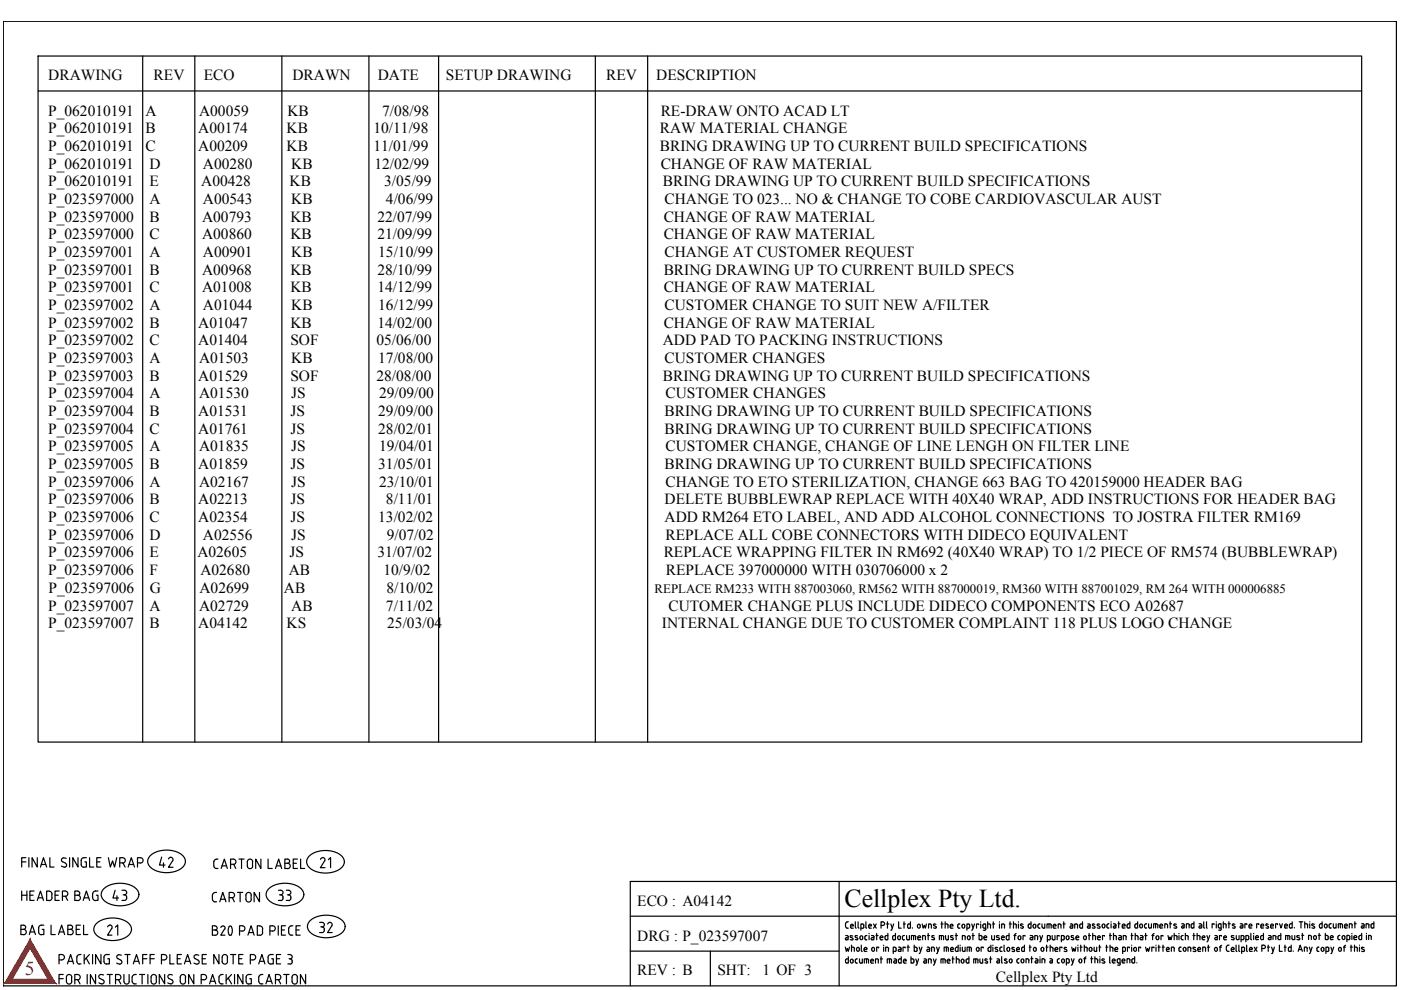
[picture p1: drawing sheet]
<svg xmlns="http://www.w3.org/2000/svg" width="297mm" height="210mm" viewBox="0 0 297 210" stroke-linecap="round" stroke-linejoin="round" font-family="sans-serif">
<g fill="none" stroke="#000" stroke-width=".25">
<path d="M.7 4.5h295.4v204.5h-295.4zM8.1 11.9h280.6v145.4h-280.6zM8.1 19.3h280.6M30.3 11.9v145.4M41.3 11.9v145.4M59.8 11.9v145.4M78.2 11.9v145.4M93 11.9v145.4M126.2 11.9v145.4M137.3 11.9v145.4M4.6 188.9v2M4.6 189.8h1.1"/>
<path d="M4.6 182.7h.9M5.5 181.8h-.9v2M5.7 188.9v2M6.1 181.8v2M6.3 189.8h.7M7.2 188.9h-.9v2h.9M7.9 190.9l.7-2 .6 2M7.9 181.8v2l-1.1-2v2M8.1 190.4h.9M8.6 183.8l.6-2 .7 2M8.7 183.3h1M10.4 188.9h-.5v2h.5"/>
<path d="M10.4 189a.61 .61 0 0 1 .6 .6M10.6 181.8v2h.9M11 189.6v.7M11 190.3a.61 .61 0 0 1-.6 .7M11.7 189.8h.6M12.6 188.9h-.9v2h.9M13 183.6l.7 .2M13.2 190h.6M13.8 190.1a.57 .57 0 0 0 .6-.6 .57 .57 0 0 0-.6-.6h-.6v2M13.9 190l.4 .9M13.9 183a.44 .44 0 0 1 .2 .5 .44 .44 0 0 1-.4 .4M14 182a.53 .53 0 0 0-.7 0 .53 .53 0 0 0 0 .7l.6 .3"/>
<path d="M14.8 181.8v2M15.9 189.8h.6M16.5 188.9h-.6v2h.6M16.5 189.8a.57 .57 0 0 1 .5 .6 .57 .57 0 0 1-.5 .6M16.5 189a.44 .44 0 0 1 .4 .4 .44 .44 0 0 1-.4 .5M16.5 181.8v2l-1.1-2v2M17.2 182.4l.1 1.2 .5 .3M17.6 190.9l.7-2 .7 2M17.8 181.8h.5M17.8 181.8l-.5 .3-.1 .3M17.9 190.4h.9M18 182.7h.3v1.1h-.5"/>
<path d="M19 181.8v2h.9M19.6 189.5v.9M19.7 190.4v.3l.5 .3M20.2 188.9h.6M20.2 188.9l-.5 .3v.3M20.4 189.8h.4v1.1h-.6M20.5 182.7h.7M20.6 195.7a5.5 5.5 0 0 1 7 .4 1.76 1.76 0 0 1-.9 2.6 5.5 5.5 0 0 1-6.5-.7 1.6 1.6 0 0 1 .4-2.3zM21.4 181.8h-.9v2h.9M23 181.8l.4 2 .5-1.3 .4 1.3 .5-2M25.4 183h.6M26 181.8h-.6v2"/>
<path d="M26 181.8a.57 .57 0 0 1 .6 .6 .57 .57 0 0 1-.6 .6M26.1 183l.4 .8M27.2 183.8l.6-2 .7 2M27.4 183.3h.9M29.2 183h.5M29.7 181.8h-.5v2M29.8 181.8a.57 .57 0 0 1 .5 .6 .57 .57 0 0 1-.5 .6M45 197.2h.6a.57 .57 0 0 1 .6 .5 .57 .57 0 0 1-.6 .6M45.3 182.7v.9M45.4 183.6l.2 .5h.6M45.6 196.3h-.6v2h.6M45.6 196.3a.44 .44 0 0 1 .4 .5 .44 .44 0 0 1-.4 .4"/>
<path d="M45.8 182.1h.4M45.9 182.2l-.5 .2v.3M46.8 196.7a.46 .46 0 0 1 .6-.3 .46 .46 0 0 1 .3 .6M46.9 184.1l.7-2 .6 2M47.1 183.6h.9M47.6 197l-.8 1.3h.9M48.6 198.2l.2 .1 .2-.1M48.6 198.2l-.2-1.1 .2-.7 .2-.1 .2 .1 .3 .7-.3 1.1M48.9 183.2h.5M49.5 183.3a.57 .57 0 0 0 .5-.6 .57 .57 0 0 0-.6-.6h-.5v2M49.6 183.2l.4 .9M50.7 182.1h1.1"/>
<path d="M50.8 197.4h.5M51.2 182.1v2M51.4 197.4a.57 .57 0 0 0 .5-.6 .57 .57 0 0 0-.6-.5h-.5v2M52.6 198.3l.6-2 .7 2M52.8 197.7h.9M53.5 182.7v.9M53.6 182.7a.57 .57 0 0 0-.6-.6 .57 .57 0 0 0-.6 .6v.9a.57 .57 0 0 0 .6 .6 .57 .57 0 0 0 .6-.6M55.1 196.3h-.5v2h.5M55.1 196.3a.61 .61 0 0 1 .6 .6M55.3 182.1v2l-1.1-2v2M55.7 196.9v.8M55.7 197.7a.61 .61 0 0 1-.6 .6"/>
<path d="M56.8 182.1v2h.9M57.1 188.3a5.5 5.5 0 0 1 7 .4 1.76 1.76 0 0 1-.9 2.7 5.5 5.5 0 0 1-6.5-.8 1.6 1.6 0 0 1 .4-2.3zM57.2 197.4h.6M57.8 197.4a.57 .57 0 0 0 .6-.6 .57 .57 0 0 0-.6-.5h-.6v2M58.4 184.1l.7-2 .6 2M58.6 183.6h.9M59 196.3v2M59.7 197.2h.6M60.4 183h.5M60.5 196.3h-.8v2h.8M61 183a.57 .57 0 0 1 .5 .6 .57 .57 0 0 1-.5 .6M61 183a.44 .44 0 0 0 .4-.4 .44 .44 0 0 0-.4-.5h-.6v2h.5"/>
<path d="M61.2 197.8l.1 .2 .4 .3M61.7 198.3h.4M61.7 196.3h.4M61.7 196.3l-.4 .3-.1 1.2M62.2 183h.7M62.8 197.2h.6M63.1 182.1h-.9v2h.9M63.7 196.3h-.9v2h.9M63.7 182.1v2h.9M65.7 181.4a5.5 5.5 0 0 1 7 .4 1.76 1.76 0 0 1-.9 2.6 5.5 5.5 0 0 1-6.5-.8 1.6 1.6 0 0 1 .4-2.2zM65.9 195.1a5.5 5.5 0 0 1 7 .4 1.76 1.76 0 0 1-.9 2.6 5.5 5.5 0 0 1-6.5-.7 1.6 1.6 0 0 1 .4-2.3zM133.6 194.3h162.5"/>
<path d="M177.9 186.9v22.1M179.3 195.8v.7M179.3 198.4h.4l.2 .2M179.3 196.5l.3 .3M179.4 198.8h.4M179.5 198.8l-.3 .3 .3 .2M179.6 196.8h.3M179.6 195.4h.3M179.6 195.5l-.3 .3M179.8 198.6v.6h-.4M180.3 196.2l.1 .5 .5 .1M180.4 196.2l.2-.3 .3 .2v.2h-.6"/>
<path d="M180.4 198.4l-.1 .2 .6 .5-.2 .2-.4-.1M180.5 198.4l.3 .1M181.3 199.2h.4M181.3 195.4v1.2M181.4 196.6l.1 .2M181.8 198.9l.1 .2-.2 .1M181.8 198.4h-.3l-.2 .1 .5 .4M181.9 195.4v1.2M182 196.6l.1 .2M182.3 199l.1-.5 .2-.1 .3 .1v.5M182.4 199l.2 .2 .3-.2M182.5 196.8h.4"/>
<path d="M183.1 196.2v.3M183.2 196.2l-.2-.3h-.5v1.3M183.2 196.6l-.3 .2M183.4 199l.2 .3M183.6 195.4v1.2l.1 .2M183.6 198.4h.2M183.6 199.2h.2M183.6 198.4l-.2 .1v.5M184.2 196.2v.5l.5 .1M184.2 196.2l.3-.3 .3 .3M184.3 197.9v.1M184.3 198.4v.8"/>
<path d="M184.7 196.2v.1h-.5M184.8 198.4h.4l.1 .2v.6h-.4M184.9 198.8h.4M184.9 198.8l-.2 .3 .2 .2M185.2 195.9l.6 .9M185.7 198.4h.5M185.8 195.9l-.6 .9M185.9 197.9v1.3M186.6 198.7v.3M186.6 198.7l.3-.3 .2 .1 .1 .3h-.6M186.6 199.1l.3 .2M186.8 196.2h.4"/>
<path d="M186.8 199.2h.4M187.2 195.4h-.4v1.4M187.2 195.5a.36 .36 0 0 1 .4 .3 .36 .36 0 0 1-.4 .4M187.6 199l.3 .3M188 195.9h.5M188.2 195.4v1.4M188.2 197.9v1.3h-.3M188.2 198.4l-.5 .1-.1 .5M188.9 195.9l.3 .9M189.3 199l.2 .3M189.5 195.9l-.5 1.3h-.1M189.5 198.4h.4"/>
<path d="M189.5 198.4l-.2 .1v.5M189.9 197.9v1.3h-.4M190.3 199l.1-.5 .2-.1 .3 .1v.5M190.4 199l.2 .2 .3-.2M190.5 195.4v1.4h.6M191.3 199l.3 .3M191.5 195.9h.5M191.6 199.2h.2M191.7 195.4v1.4M191.8 198.4l-.4 .1-.1 .5M192.2 199l.3 .3M192.2 198.4v.6"/>
<path d="M192.7 195.9h.3M192.7 195.9l-.3 .3 .1 .5 .2 .1M192.8 198.4v.8h-.3M193 195.4v1.4h-.3M193.4 196.7v.1M193.7 198.4v.8M194.1 198.6v.6M194.2 198.6l-.2-.2h-.8v.8M194.5 196.5l.1-.4 .2-.2 .3 .2v.4M194.5 196.5l.3 .3 .3-.3M194.6 198.7v.4l.2 .2M194.6 198.7l.3-.3 .2 .1 .1 .3h-.6"/>
<path d="M194.8 199.2h.4M195.5 195.9l.2 .9 .3-.6 .2 .6 .2-.9M195.6 199.2v-.8l.6 .1v.7M196.7 198.4h.4M196.8 197.9v1.3M196.9 196.8v-.9l.5 .1 .1 .8M197.7 198.4h.4M197.8 198.4l-.2 .2 .5 .5-.1 .1h-.5M198 196.2l.4 .2M198.1 195.9l-.2 .1 .1 .3M198.1 195.9l.3 .1M198.4 196.4l.1 .4-.6-.1"/>
<path d="M199.5 195.9h.5M199.6 198.4v.8M199.7 195.4v1.4M199.8 198.4h-.6v.8M199.8 198.4l.3 .2M200.1 198.6v.6M200.4 195.9h.5l.1 .3M200.4 195.4v1.4M200.5 198.4v.6M200.5 199l.3 .3M201 196.2v.6M201.1 198.4v.8h-.3"/>
<path d="M201.5 196.3h.5l-.1-.3-.4 .1v.5l.2 .2h.3M202.1 198.4h-.3l-.3 .1 .1 .2 .5 .3v.2h-.5M202.6 198.4h.4M202.7 197.9v1.3M203.1 196.5l.1 .3h.3M203.5 195.9l-.4 .1v.5M203.9 196.2v.3M204 196.2l.1-.2h.3l.1 .5M204 196.5l.3 .3 .2-.3M204 199.2v-.8l.6 .1v.7M205 196.8h.3M205.1 198.7v.3"/>
<path d="M205.1 198.7l.2-.3h.2l.2 .6M205.1 199l.3 .2 .3-.2M205.3 195.9h-.3v1.3M205.3 195.9l.3 .3M205.6 196.2v.3M205.6 196.5l-.3 .3M206 195.9l.3 .9M206.1 198.4h.5M206.3 197.9v1.3M206.6 195.9l-.5 1.3h-.1M207.5 196v-.1h-.5v.9M207.6 197.9v1.3h.3"/>
<path d="M207.6 198.4l.6 .1v.5M207.9 195.4v.1M207.9 195.9v.9M208.2 199l-.3 .3M208.4 196.5l.3 .3M208.5 197.2h.2M208.6 198.8h.6v-.3l-.4-.1-.2 .6M208.6 199l.3 .2M208.6 195.9h.4v1.1M208.6 196.8h.4M208.7 195.9l-.3 .1v.5M208.9 199.2h.3"/>
<path d="M209 197l-.2 .3M209.4 195.9h.3M209.4 195.4v1.4M209.8 195.9l.2 .3M210 196.2v.6M210.3 199l.2 .3M210.3 198.4v.6M210.5 195.9h.4M210.6 195.4v1.4M210.8 198.4v.8h-.3M211.4 198.7l.4 .2M211.8 198.9v.3h-.5"/>
<path d="M211.8 198.4h-.4v.3M211.9 195.4v.1M211.9 195.9v.9M212.3 199l.3 .2h.3M212.3 198.7v.3M212.4 198.7l.2-.3 .3 .1v.3h-.6M213 196.2v.6M213 196.2l-.1-.3h-.5v.9M213.3 199l.3 .3M213.9 197.9v1.3h-.3M213.9 198.4l-.5 .1-.1 .5M214 195.9h.4"/>
<path d="M214.2 195.4v1.4M214.9 195.9h.3M214.9 195.4v1.4M215 198.4h.4M215.1 198.2v1M215.2 195.9l.3 .3M215.4 197.9l-.2 .3M215.5 196.2v.6M215.8 198.7v.3M215.9 198.7l.1-.3h.3l.1 .6M215.9 199l.3 .2 .2-.2M215.9 195.4v.1"/>
<path d="M215.9 195.9v.9M216.4 196.2l.5 .2M216.9 196.4v.4l-.5-.1M216.9 196l-.5-.1v.4M217.3 198.5v-.1h-.4v.8M218.4 198.4h.3M218.6 195.4v1.4h-.5l-.1-.3M218.6 195.9l-.6 .1v.5M218.7 198.4l.3 .2M219 198.6v.6h-.5v-.3l.5-.1M219 196.2v.3M219.1 196.2l.1-.2h.3l.1 .5"/>
<path d="M219.1 196.5l.2 .3 .3-.3M220 198.6v.6M220 196.2v.3M220 198.6l-.1-.2h-.5v.8M220.1 196.5l.1 .3h.3M220.5 198.4l.3 .8M220.5 195.9h-.3l-.1 .3M220.9 195.9v.6M221.1 198.4l-.5 1.3h-.1M221.5 195.9v.9h-.4l-.1-.3M222.1 199.2h.3M222.4 195.9v.9"/>
<path d="M222.7 198.6v.4M222.7 198.6l-.1-.2h-.5v1.3M222.7 199l-.3 .3M222.9 196.2v.6M222.9 196.2l-.1-.3h-.8v.9M223.1 198.4v.6M223.1 199l.3 .3M223.3 196.2l.1 .5 .5 .1M223.3 196.2l.3-.3 .2 .2 .1 .2h-.6M223.7 198.4v.8h-.4M224.6 198.5v-.1h-.5v.8M224.6 195.9h-.2v.9"/>
<path d="M224.7 195.9l.2 .1v.8M225 199.2h.4M225.4 195.9h.4M225.5 195.4v1.4M225.6 199v-.5l-.6-.1v1.3M225.7 199l-.3 .3M226 199l.1-.5 .3-.1 .2 .1v.5M226.1 199l.3 .2 .2-.2M226.9 195.9h.3M227.2 195.9l.3 .3M227.4 196.2v.6l-.5-.1v-.3l.5-.1M227.6 198.9v.3h-.5"/>
<path d="M227.6 198.4h-.3l-.2 .1 .1 .2 .4 .2M228.1 198.7v.3M228.1 199l.3 .2h.3M228.2 198.7l.2-.3 .3 .1v.3h-.6M228.2 195.9h-.3v.9M228.2 195.9l.3 .3M228.5 196.2v.6M229.5 195.4v1.4h-.4l-.2-.3M229.5 195.9h-.4l-.2 .6M229.7 198.7v.3M229.8 198.7l.1-.3h.3l.1 .6M229.8 199l.2 .2 .3-.2"/>
<path d="M230.6 195.9h.4l.2 .3M230.7 196.3h.4M230.8 196.3l-.3 .3 .3 .2M230.8 198.4h.4M230.9 197.9v1.3M231.1 196.2v.6h-.4M231.7 196.2l.5 .4-.2 .2-.4-.1M231.7 198.4h.3M231.7 197.9v1.3M232 198.4l.3 .2M232.1 196l-.4-.1v.4M232.3 198.6v.6"/>
<path d="M232.7 196.2l.5 .4-.1 .2-.5-.1M232.7 198.7v.3M232.7 199l.2 .2h.4M232.7 198.7l.3-.3 .2 .1 .1 .3h-.6M232.8 195.9l-.2 .1 .1 .3M232.8 195.9l.4 .1M233.7 196.2v.3M233.7 196.2l.1-.3h.3l.2 .6M233.7 196.5l.3 .3 .3-.3M234.2 198.5v-.1h-.4v.8M234.7 196.5l.3 .3M234.9 196.8h.2"/>
<path d="M234.9 195.9h.2M235 195.9l-.3 .1v.5M235.2 198.4h.5M235.4 197.9v1.3M235.6 195.4v.1M235.6 195.9v.9M236.1 195.9h.2M236.1 198.4h.3M236.1 197.9v1.3M236.2 196.3h.4M236.3 196.3l-.3 .3 .3 .2M236.4 195.9l.2 .3"/>
<path d="M236.4 198.4l.3 .2M236.6 196.2v.6h-.4M236.7 198.6v.6M237.1 195.9h.4M237.2 195.4v1.4M237.2 198.4h.3M237.5 198.4l.3 .2M237.7 198.6v.6h-.5v-.3l.5-.1M237.9 196.2v.4l.3 .2M238 196.2l.3-.3 .2 .1v.3h-.6M238.2 196.8h.3M238.5 198.4h-.3v.8"/>
<path d="M238.5 198.4l.3 .2M238.7 198.6v.6M239 196.5l.2 .3M239.2 195.9h.4M239.2 195.9l-.2 .1v.5M239.6 195.4v1.4h-.4M239.8 198.4h.4M239.9 197.9v1.3M240.6 196.5l.3 .3M240.7 198.4l.5 .1 .1 .7M240.7 197.9v1.3M240.9 195.9h.3"/>
<path d="M240.9 195.9l-.3 .1v.5M241.2 195.4v1.4h-.3M241.6 196.5l.1-.5 .2-.1 .3 .1v.5M241.7 196.5l.2 .3 .3-.3M241.8 198.4h.4l.1 .2M241.9 198.8h.4M241.9 198.8l-.2 .2 .2 .2M242.3 198.6v.6h-.4M242.6 196.2v.3M242.7 196.5l.3 .3M242.7 198.4h.5M242.9 197.9v1.3"/>
<path d="M242.9 196.8h.2M242.9 195.9h.2M243 195.9l-.3 .3M243.5 196.5l.3 .3M243.5 195.9v.6M244.1 195.9v.9h-.3M244.2 198.4h.5M244.4 198.2v1M244.7 197.9l-.3 .3M245 195.9v.9M245.1 198.7v.3M245.1 198.7l.2-.3h.3l.1 .6"/>
<path d="M245.1 199l.3 .2 .3-.2M245.2 195.9h-.6v.9M245.2 195.9l.3 .3M245.5 196.2v.6M245.9 196.2v.4l.2 .2M245.9 196.2l.3-.3 .3 .1v.3h-.6M246.1 196.8h.4M246.6 198.5v-.1h-.4v.8M247.3 195.9h-.3v.9M247.3 195.9l.2 .1 .1 .8M247.6 198.4l.2 .8 .3-.5 .2 .5 .2-.8M248 195.9h.4"/>
<path d="M248.1 195.4v1.4M248.9 196.7l.4 .1M248.9 196.2l.6 .3-.2 .3M248.9 198.4h.5l.2 .2M248.9 197.9v1.3M249.4 196l-.5-.1 .1 .4M249.5 198.6v.6M250 197.9v.1M250 198.4v.8M250.4 199l.3 .2M250.6 195.9h.4l.1 .2v.7h-.4M250.7 198.4h.2"/>
<path d="M250.7 199.2h.2M250.7 198.4l-.2 .1-.1 .5M250.7 196.3h.4M250.7 196.3l-.2 .3 .2 .2M251.3 198.4l.6 .1v.7M251.3 197.9v1.3M251.5 196.8v-.9l.6 .1v.8M252.5 196.5l.3 .3M252.8 195.9h.3M252.8 195.9l-.2 .1-.1 .5M252.9 198.4h.5M253.1 197.9v1.3"/>
<path d="M253.1 195.4v1.4h-.3M253.8 198.4h.5l.2 .2M253.8 197.9v1.3M254.2 195.9h.3M254.4 198.6v.6M254.5 195.9l.3 .1v.8h-.4M254.8 196.3l-.5 .1v.3l.1 .1M254.9 199v.2h.5M255.2 195.4v1.2M255.3 196.6l.1 .2M255.4 198.7v.1h-.5M255.5 198.7l-.2-.3h-.2l-.2 .6"/>
<path d="M255.8 195.4v1.2l.2 .2M255.9 198.4l.3 .8M256.5 198.4l-.5 1.3h-.1M257.4 196v-.1h-.4v.9M257.6 198.4h.2M257.9 198.4l.2 .2M257.9 195.4v.1M257.9 195.9v.9M258.1 198.6v.6h-.5v-.3l.5-.1M258.3 196.5l.3 .3M258.3 196.5v-.5l.6-.1v1.1M258.4 197.2h.2"/>
<path d="M258.6 196.8h.3M258.9 197l-.2 .3M259 198.5v-.1h-.4v.8M259.4 195.9h.5l.1 .2M259.4 195.4v1.4M259.4 199l.3 .2h.3M259.4 198.7v.3M259.5 198.7l.3-.3 .2 .1v.3h-.6M260 196.1v.7M260.4 195.9h.4M260.5 195.4v1.4M261.1 199.2h.4"/>
<path d="M261.3 196.7l.4 .1M261.4 196.2l.5 .3-.2 .3M261.6 198.4h-.3l-.2 .1 .1 .2 .5 .3-.2 .2M261.8 196l-.5-.1 .1 .4M262.1 199l.3 .2M262.1 198.4v.6M262.7 198.4v.8h-.3M263 195.9h.4l.1 .2v.7h-.4M263.1 196.3h.4M263.1 199.2h.4M263.2 196.3l-.3 .3 .3 .2M263.7 198.6v.4"/>
<path d="M263.8 198.6l-.2-.2h-.5v1.3M263.8 199l-.3 .2M264.1 199.2h.4M264.4 196v-.1h-.5v.9M264.7 199v-.5l-.6-.1v1.3M264.8 199l-.3 .2M264.8 196.2v.4l.3 .2M264.9 196.2l.2-.3 .3 .1v.3h-.6M265 196.8h.4M265.2 197.9v1.2l.2 .1M265.8 197.9v.1M265.8 198.4v.8"/>
<path d="M266.2 198.8h.6v-.3l-.4-.1-.2 .6M266.2 199l.3 .2M266.4 199.2h.4M266.9 196v-.1h-.5v.9M267.3 199l.3 .2M267.3 196.2v.4l.3 .2M267.4 196.2l.2-.3 .3 .1v.3h-.6M267.5 196.8h.4M267.5 198.4h.4M267.6 198.4l-.3 .1v.5M267.9 197.9v1.3h-.4M268.4 196.7l.4 .1"/>
<path d="M268.6 195.9l.3 .1M268.6 195.9l-.2 .2 .6 .4-.2 .3M269 198.4h.2M269.2 198.4l.3 .2M269.4 196.2v.4l.2 .2M269.4 196.2l.3-.3 .3 .1v.3h-.6M269.5 198.6v.6h-.4M269.5 198.8l-.5 .1v.3h.1M269.6 196.8h.4M270.2 198.4h-.3v.8M270.3 198.4l.2 .2M270.5 198.6v.6"/>
<path d="M270.9 196v-.1h-.4v.9M271 199l.2 .2M271.3 195.9l.3 .9 .3-.9M271.6 197.9v1.3h-.4M271.6 198.4h-.5l-.1 .6M272.4 196.2v.4l.2 .2M272.4 196.2l.3-.3 .2 .1 .1 .3h-.6M272.6 196.8h.4M273 198.4v.8M273.2 198.4h-.6v.8M273.2 198.4l.3 .2M273.4 196.5l.2 .3"/>
<path d="M273.5 198.6v.6M273.6 195.9h.4M273.6 195.9l-.2 .1v.5M273.9 198.4v.6M273.9 199l.3 .2M274 195.4v1.4h-.4M274.4 196.7v.1M274.5 198.4v.8h-.3M275 199.2h.4M275 198.7l.6 .3-.2 .2M275.4 195.4h.8M275.5 198.4h-.5v.3"/>
<path d="M275.8 195.4v1.4M276 198.3h.4M276.1 197.9v1.3M276.6 195.9h.4M276.6 195.4v1.4M277 195.9l.3 .2M277.2 196.1v.7M277.7 195.4v.1M277.7 195.9v.9M278 198.6v.6M278.1 198.6l-.2-.2-.5-.1v.9M278.3 195.9l-.2 .2 .6 .5-.1 .2-.5-.1"/>
<path d="M278.3 195.9l.4 .1M278.5 198.6v.3M278.5 198.6l.2-.2h.3l.1 .5-.3 .3-.3-.3M279.5 198.3h.5M279.7 197.9v1.3M279.7 196.1v.4M279.8 196.5l.2 .3M280.3 195.4v1.4h-.3M280.3 195.9h-.4l-.1 .2M280.8 196.2v.3M280.8 196.2l.2-.3h.2l.2 .6M280.8 196.5l.3 .3 .3-.3"/>
<path d="M281 197.9v1.3h.3M281 198.3l.5 .1 .1 .2M281.6 198.6v.4M281.6 199l-.2 .2M281.8 196.5l.3 .3M282.1 196.8h.2M282.1 195.9h.2M282.1 198.6v.4M282.1 199l.2 .2M282.1 195.9l-.3 .1v.5M282.1 198.6l.3-.2 .2 .1v.3h-.5M282.3 199.2h.3"/>
<path d="M282.7 196.5l.3 .3M282.7 195.9v.6M283.3 195.9v.9h-.4M283.7 199l.2 .2M283.9 198.3h.2M283.9 199.2h.2M283.9 198.4l-.2 .1v.5M284.2 195.9v.9M284.3 195.9h-.6v.9M284.4 195.9l.2 .1v.8M284.6 198.6v.3M284.6 198.6l.3-.2 .2 .2-.1 .6h-.3l-.1-.3"/>
<path d="M285.1 196.2v.4l.2 .2M285.1 196.2l.3-.3 .2 .1 .1 .3h-.6M285.3 196.8h.4M285.6 199.2h.3M286.2 198.6v.4M286.2 198.6l-.1-.2-.5-.1v1.4M286.2 199l-.3 .2M286.6 197.9v.1M286.6 198.3v.9M286.7 196.1v.7M286.7 196.1l-.1-.2h-.5v.9M287 199l.3 .2"/>
<path d="M287 198.8h.6v-.3l-.4-.1-.2 .6M287.1 195.9h.5M287.3 195.4v1.4M287.3 199.2h.3M288.1 199l.3 .2M288.4 198.3h.3M288.4 198.4l-.3 .1v.5M288.7 197.9v1.3h-.3M288.7 195.9h.3M289 195.9l.2 .2M289.2 196.1v.7h-.4M289.2 196.3l-.5 .1v.3l.1 .1"/>
<path d="M289.7 197.9v.1M289.7 198.3v.9M290.2 196.1v.7M290.3 196.1l-.2-.2h-.5v.9M290.5 198.3h-.3v.9M290.5 198.4l.3 .2M290.7 196.5l.3 .3M290.7 198.6v.6M291.3 195.4v1.4h-.4M291.3 195.9l-.6 .1v.5M296.1 186.9h-162.5v22.1M12.5 203.5h.6a.57 .57 0 0 0 .6-.6 .57 .57 0 0 0-.6-.5h-.6v2"/>
<path d="M12.5 207.5h.9M13.4 206.6h-.9v2M14.1 207.2v.9M14.1 207.2a.57 .57 0 0 1 .6-.6 .57 .57 0 0 1 .5 .6M14.1 208.1a.57 .57 0 0 0 .6 .5 .57 .57 0 0 0 .5-.5M14.3 204.4l.7-2 .6 2M14.5 203.8h.9M15.2 207.2v.9M15.9 207.7h.5M16.3 202.9v1M16.3 203.9l.1 .3 .4 .2M16.4 207.8a.57 .57 0 0 0 .6-.6 .57 .57 0 0 0-.6-.6h-.5v2"/>
<path d="M16.5 207.7l.5 .9M16.8 204.4h.4M16.8 202.4h.4M16.8 202.4l-.4 .3-.1 .2M17.9 202.4v2M18.3 203.1l.7 1.3M18.5 206.6v2M19 202.4l-1.1 1.2M19.6 202.4v2M20.3 206.6v2l-1.1-2v2M21.4 206.6a.44 .44 0 0 0-.4 .4 .44 .44 0 0 0 .2 .5l.6 .3M21.4 206.6l.6 .1"/>
<path d="M21.4 202.4v2l-1.1-2v2M21.8 207.8a.5 .5 0 0 1 .1 .7 .5 .5 0 0 1-.7 0l-.2-.1M22 203.8l.1 .3 .5 .3M22.6 202.4h.6M22.6 202.4l-.5 .3-.1 1.1M22.7 206.6h1.1M22.8 203.3h.4v1.1h-.6M23.3 206.6v2M24.5 207.7h.5M24.7 204.2l.7 .2M25 203.2l.6 .4a.44 .44 0 0 1 .2 .5 .44 .44 0 0 1-.4 .3M25.1 207.8a.57 .57 0 0 0 .5-.6 .57 .57 0 0 0-.6-.6h-.5v2"/>
<path d="M25.1 207.7l.5 .9M25.7 202.5a.52 .52 0 0 0-.7 0 .52 .52 0 0 0 0 .8M26.3 206.6v1.5M26.3 208.1a.57 .57 0 0 0 .5 .5 .57 .57 0 0 0 .6-.5M26.5 202.4h1.1M27 202.4v2M27.4 206.6v1.5M28 207.1v1M28.1 208.1l.2 .4 .6 .1M28.3 204.4l.6-2 .7 2M28.4 203.8h1M28.5 206.6h.4"/>
<path d="M28.5 206.7l-.4 .2v.2M29.6 206.6h1.1M30.1 206.6v2M30.3 203.3h.8M31.1 202.4h-.8v2M31.4 206.6v2M31.8 203.3h.9M32 207.2v.9M32 207.2a.57 .57 0 0 1 .6-.6 .57 .57 0 0 1 .6 .6M32 208.1a.57 .57 0 0 0 .6 .5 .57 .57 0 0 0 .6-.5M32.7 202.4h-.9v2M33.1 207.2v.9"/>
<path d="M34.2 203.5h.6M34.8 202.4h-.6v2M34.8 202.4a.57 .57 0 0 1 .6 .6 .57 .57 0 0 1-.6 .5M34.9 206.6v2l-1.1-2v2M35.8 207.5l.6 .3M36 206.6l.6 .1M36 202.4v2h.9M36 206.6a.44 .44 0 0 0-.4 .4 .44 .44 0 0 0 .2 .5M36.4 207.8a.5 .5 0 0 1 .1 .7 .5 .5 0 0 1-.7 0l-.2-.1M37.6 203.3h.6M38.2 207.2a.57 .57 0 0 1 .6-.6 .57 .57 0 0 1 .6 .6M38.2 208.1a.57 .57 0 0 0 .6 .5 .57 .57 0 0 0 .6-.5"/>
<path d="M38.2 207.2v.9M38.5 202.4h-.9v2h.9M39.1 204.4l.7-2 .7 2M39.3 203.8h.9M39.3 207.2v.9M41.1 206.6v2l-1.1-2v2M41.1 204.2l.7 .2M41.3 203.2l.7 .4a.44 .44 0 0 1 .2 .5 .44 .44 0 0 1-.4 .3M41.6 202.4a.44 .44 0 0 0-.5 .4 .44 .44 0 0 0 .3 .5M41.6 202.4l.5 .1M42.7 207.7h.5M42.9 203.3h.6"/>
<path d="M43.2 206.6h-.5v2M43.2 206.6a.57 .57 0 0 1 .6 .6 .57 .57 0 0 1-.6 .6M43.8 202.4h-.9v2h.9M44.4 208.6l.7-2 .6 2M44.6 208.1h.9M46.4 202.4v2l-1.1-2v2M46.4 207.1v1M46.5 208.1v.3l.5 .2M46.9 206.6h.4M46.9 208.6h.4M47 206.7l-.5 .2v.2M47.1 203.8a.57 .57 0 0 0 .6 .6 .57 .57 0 0 0 .5-.6"/>
<path d="M47.9 206.6v2M48.2 202.9v.9M48.2 203a.57 .57 0 0 0-.5-.6 .57 .57 0 0 0-.6 .6v.8M48.4 207.3l.7 1.3M48.9 202.4h1.1M49.1 206.6l-1.2 1.2M49.4 202.4v2M49.7 206.6v2M50.6 203.3h.7M51.5 202.4h-.9v2h.9M51.5 206.6v2l-1.1-2v2M52.2 207.2v.9"/>
<path d="M52.9 207.5h.4v1.1h-.8l-.3-.5M53.1 203.5h.5a.57 .57 0 0 0 .6-.6 .57 .57 0 0 0-.6-.5h-.5v2M53.3 206.6l-.8 .1-.3 .5M54.8 204.4l.7-2 .7 2M54.8 207.1v1M54.9 208.1l.1 .3 .4 .2M55 203.8h1M55.4 206.6h.3M55.4 208.6h.3M55.4 206.7l-.4 .2-.1 .2M56.4 208.6l.7-2 .6 2M56.6 208.1h.9"/>
<path d="M56.8 203.8l.1 .3 .5 .3M57.6 203.3h.3v1.1h-.5M57.9 202.4l-.8 .1-.2 .2-.1 1.1M58.4 207.7h.6M58.6 203.3h.7M59 206.6h-.6v2M59 206.6a.57 .57 0 0 1 .5 .6 .57 .57 0 0 1-.5 .6M59 207.7l.5 .9M59.5 202.4h-.9v2h.9M60.1 206.6h1.2M60.7 206.6v2M61 204.4h.5"/>
<path d="M61 202.4h.5M61.3 203.3h.2M61.5 202.4a.44 .44 0 0 1 .5 .5 .44 .44 0 0 1-.5 .4l.4 .2 .1 .3M61.9 203.7v.2M61.9 207.2v.9M61.9 207.2a.57 .57 0 0 1 .6-.6 .57 .57 0 0 1 .6 .6M61.9 208.1a.57 .57 0 0 0 .6 .5 .57 .57 0 0 0 .6-.5M62 204l-.3 .4h-.2M63 207.2v.9M64.8 206.6v2l-1.1-2v2M133.6 201.7h44.3M150.6 201.7v7.3"/>
<path d="M179.2 200.8l.2 .9 .2-.6 .3 .6 .2-.9M179.9 202.8v1.4h-.5l-.1-.8 .6-.1M180.3 203.6v.3M180.3 203.6l.3-.2 .3 .2M180.5 200.4v1.3M180.5 200.8h.4M180.9 203.6l-.2 .6h-.2l-.2-.3M180.9 200.9l.3 .2M181.1 201.1v.6M181.6 201.1v.3M181.6 201.1l.3-.2 .3 .2M181.8 203.3l-.3 .1-.2 .2 .1 .5 .4 .1"/>
<path d="M182.2 201.1l-.1 .6h-.3l-.2-.3M182.2 203.3l.1 .8 .2 .1h.3v-.9M182.6 200.4v1.2M182.7 201.6l.1 .1M183.2 201.5l.2 .2M183.2 201.1v.4M183.2 201.1l.3-.2 .3 .2M183.4 201.7h.4M183.7 203.3v.9M183.8 201.1v.2h-.6M183.9 203.3h-.7v.9M183.9 203.3l.3 .3"/>
<path d="M184.1 203.6v.6M184.6 203.6l.1 .5 .5 .1M184.6 203.6l.3-.2 .3 .2M184.8 201.1v.3M184.9 201.1l.2-.2 .3 .2M185.2 203.6v.1h-.6M185.4 201.1l-.1 .6h-.3l-.1-.3M186 203.3h-.4v.9M186 203.3l.3 .3M186.2 203.6v.6M186.3 201v-.2h-.4v.9M186.6 203.3h.5"/>
<path d="M186.8 202.8v1.4M187.4 200.4v.1M187.4 200.8v.9M188.4 201.1v.6M188.4 201.1l-.1-.2-.5-.1v.9M188.6 203.3v.9M189 203.6v.6M189 203.6l-.1-.2-.8-.1v.9M189.4 201.7h.3M189.6 203.3l.4 .1 .1 .2M189.7 200.8h-.3v1.4M189.7 200.9l.3 .2"/>
<path d="M190 201.1v.4M190 201.5l-.3 .2M190.1 203.6v.6l-.6-.1v-.3l.6-.1M190.5 200.8h.3M190.8 200.9l.3 .2M191 201.1v.6h-.3M191 201.3h-.5v.4h.2M191.1 202.8v1.4h-.5l-.1-.8 .6-.1M191.5 203.6l.1 .5 .5 .1M191.6 203.6l.3-.2 .2 .2M191.9 201v-.2h-.4v.9M192.1 203.6v.1h-.6"/>
<path d="M192.3 200.8h.5M192.5 200.4v1.3M193.2 202.8v1.4h.3M193.2 203.3h.3M193.5 203.3l.3 .3M193.7 203.6v.3M193.8 203.9l-.3 .3M193.8 200.4v1.3h.4M193.8 200.8h.4M194.2 203.3l.3 .9M194.2 200.9l.3 .2M194.4 201.1v.4"/>
<path d="M194.5 201.5l-.3 .2M194.8 203.3l-.5 1.3h-.1M194.9 200.8l.3 .9M195.5 200.8l-.5 1.4h-.1M195.9 203.3l.4 .1 .2 .2-.1 .6h-.4M196 203.7h.4M196.1 203.7l-.3 .3 .3 .2M196.6 200.8l.4 .1 .1 .2M196.7 201.3h.4M196.7 201.3l-.2 .2 .2 .2M197.1 201.1v.6h-.4M197.4 203.6v.6"/>
<path d="M197.5 203.6l-.2-.2-.5-.1v.9M197.9 203.3l.3 .9M198.1 201.1v.6M198.1 201.1l-.1-.2-.5-.1v.9M198.5 203.3l-.5 1.3h-.1M198.6 200.8l.3 .9M199.2 200.8l-.5 1.4h-.1M199.5 204.2v-.9l.8 .1 .1 .2v.6M199.9 203.3v.9M200.6 200.8v.9M200.8 203.6l.1 .5 .2 .1M200.9 203.6l.2-.2 .3 .2"/>
<path d="M201.1 201.1v.6M201.1 204.2h.3M201.1 201.1l-.3-.3h-.6v.9M201.4 203.6v.1h-.6M201.5 201.1v.4M201.5 201.5l.3 .2M201.6 201.1l.3-.2 .2 .2M201.7 201.7h.4M201.9 203.3h.4M202 202.8v1.4M202.1 201.1v.2h-.6M202.6 201.1v.5l.2 .1"/>
<path d="M202.8 203.3l.6 .1v.8M202.8 202.8v1.4M202.8 200.8h.3M202.8 200.9l-.2 .2M203.1 200.4v1.3h-.3M203.6 200.4v.1M203.6 200.8v.9M203.8 203.6l.1 .5 .2 .1 .2-.1 .1-.5M203.8 203.6l.3-.2 .3 .2M204 200.8l.1 .8 .2 .1M204.6 200.8v.9h-.3M205.1 203.3h.3"/>
<path d="M205.1 203.3l-.2 .1-.1 .5 .3 .3M205.4 202.8v1.4h-.3M205.5 200.8v.9M205.7 200.8h-.7v.9M205.7 200.9l.3 .2M205.9 201.1v.6M206.4 204.2v-.9l.9 .1v.8M206.9 203.3v.9M207 201.1v.3M207 201.1l.3-.2 .3 .2M207.6 201.1l-.1 .6h-.3l-.2-.3M207.8 203.3v.8l.2 .1"/>
<path d="M208.4 203.3v.9h-.4M208.5 201v-.2h-.5v.9M208.8 204.1l.5 .1M209.3 203.8l.1 .3-.2 .1M209.3 203.4l-.3-.1-.2 .1 .1 .3 .4 .1M209.5 201.1v.5l.3 .1M209.7 200.8h.4M209.8 200.9l-.3 .2M209.8 203.3h.5M210 202.8v1.4M210.1 200.4v1.3h-.4M210.5 200.4v.1"/>
<path d="M210.5 200.8v.9M211 201.7h.4M211.1 201.2l.3 .2M211.4 203.3l.4 .1 .1 .2M211.5 201.4l.1 .2-.2 .1M211.5 200.9h-.4v.3M211.9 203.6v.6h-.4M211.9 203.7l-.5 .1v.3l.1 .1M212 201.1v.5l.3 .1M212.2 200.8h.3M212.2 201.7h.3M212.3 200.8l-.3 .3"/>
<path d="M212.4 204.1l.1 .1M212.4 202.8v1.2M212.9 200.4v1.2M212.9 201.6l.2 .1M213 204.1l.4 .1M213 203.6l.4 .2M213.1 203.3l.4 .1M213.2 203.3l-.2 .1 .1 .3M213.5 203.8l.1 .3-.2 .1M213.5 201.1v.3M213.5 201.1l.3-.2 .3 .2M214 203.6v.3"/>
<path d="M214 203.6l.2-.2h.2l.2 .5M214 203.9l.3 .3 .3-.3M214.1 201.1l-.2 .6h-.2l-.2-.3M214.6 201.7h.4M214.6 201.2l.4 .2M215 201.4l.1 .2-.2 .1M215 200.9h-.4v.3M215.5 201.5l.3 .2M215.5 201.1v.4M215.6 201.1l.3-.2 .2 .2M215.6 203.6v.3M215.6 203.9l.3 .3"/>
<path d="M215.8 201.7h.3M215.9 204.2h.2M215.9 203.3h.2M215.9 203.3l-.3 .3M216.1 201.1v.2h-.6M216.5 203.6v.3M216.5 203.6l.2-.2h.2l.2 .5M216.5 203.9l.3 .3 .3-.3M216.6 201.1v.5l.3 .1M216.9 200.8h.3M216.9 200.8l-.3 .3M217.2 200.4v1.3h-.3"/>
<path d="M217.9 203.3h-.4v.9M217.9 203.3l.3 .3M218.1 203.6v.6M218.2 200.8h.4M218.3 200.4v1.3M218.6 203.3h.4M218.7 202.8v1.4M219.1 201.1l.1 .5 .2 .1 .3-.1v-.5M219.1 201.1l.3-.2 .3 .2M219.5 203.3h.3M219.8 203.3l.3 .3M220 203.6v.6h-.3"/>
<path d="M220 203.7l-.5 .1v.3l.2 .1M220.5 202.8v.1M220.5 203.3v.9M220.7 201.1v.3M220.8 201.1l.2-.2 .3 .2M221.3 203.3h-.4v.9M221.3 203.3l.3 .3M221.3 201.1l-.1 .6h-.3l-.1-.3M221.5 203.6v.6M221.8 200.8h.4M221.9 200.4v1.3M222.6 203.3h.3"/>
<path d="M222.7 200.4v1.3M222.7 200.8h.3M222.8 203.7h.3M222.8 203.7l-.2 .3 .2 .2M222.9 203.3l.2 .1v.8h-.3M223 200.8l.3 .3M223.3 201.1v.6M223.7 201.1v.4M223.7 201.5l.2 .2M223.7 201.1l.3-.2 .3 .2M223.9 201.7h.4M224.3 201.1v.2h-.6"/>
<path d="M224.4 204.2h.2M224.4 203.3h.2M224.5 203.3l-.3 .3v.5l.3 .1M225.1 203.6v.3M225.1 203.6l.2-.2h.2l.2 .5M225.1 203.9l.3 .3 .3-.3M225.2 201v-.2h-.5v.9M225.7 201.2l.4 .2M226.1 204.2h.3M226.1 201.4v.3h-.5M226.1 200.9h-.4v.3M226.4 203.3h-.3v1.3"/>
<path d="M226.4 203.3l.3 .3v.5l-.3 .1M227.1 203.3l.3 .9M227.2 200.8l.2 .9 .3-.6 .2 .6 .2-.9M227.7 203.3l-.4 1.3h-.2M228.5 200.4h.1M228.5 200.8v.9M228.8 203.6v.3M228.8 203.6l.1-.2h.3l.1 .5M228.8 203.9l.3 .3 .2-.3M229 200.8h.4M229.1 200.4v1.3M229.8 203.3h.4"/>
<path d="M229.9 200.8l.5 .1 .1 .2M229.9 200.4v1.3M229.9 203.1v1.1M230.3 202.9l-.3 .3M230.5 201.1v.6M230.9 201.1v.3M231 201.1l.2-.2 .3 .2M231.3 203.3h.4M231.4 202.8v1.4M231.5 201.1l-.1 .6h-.3l-.1-.3M232 200.8v.8l.2 .1M232.1 203.3h.4"/>
<path d="M232.1 202.8v1.4M232.5 203.3l.3 .3M232.5 200.8v.9h-.3M232.7 203.6v.6M233 200.8h.4M233.1 200.4v1.3M233.2 202.8v.1M233.2 203.3v.9M233.7 204.1l.4 .1M233.7 203.6l.4 .2M233.8 203.3l-.2 .1 .1 .3M233.8 203.3l.4 .1"/>
<path d="M234.2 203.8l.1 .3-.2 .1M234.5 200.8h.4M234.6 200.4v1.3M235.3 204.1l.1 .1M235.3 202.8v1.2M235.4 200.8l.5 .1 .1 .2M235.4 200.4v1.3M235.8 203.6v.3M235.9 203.6l.2-.3 .3 .1v.3h-.6M235.9 204l.2 .2M236 201.1v.6M236.1 204.2h.3"/>
<path d="M236.4 201.1v.4M236.4 201.5l.2 .2M236.4 201.1l.3-.2 .3 .2M236.6 201.7h.4M237 201.1v.2h-.6M237 204.6h.2M237.1 204.2h.4M237.2 204.2l-.3-.1v-.7l.6-.1v1.1M237.5 204.4l-.3 .3M237.9 203.6v.3M237.9 203.6l.3-.3 .3 .1v.3h-.6M237.9 204l.3 .2"/>
<path d="M238 201.7h.3M238.2 204.2h.3M238.3 200.8h-.3v1.4M238.3 200.8l.3 .3M238.6 201.1v.5l-.3 .1M239.5 201v-.2h-.5v.9M239.6 203.5v.7M239.6 203.5l-.1-.2h-.5v.9M239.9 200.4h.1M239.9 200.8v.9M240.2 203.3h.4M240.2 203.3l-.2 .1v.5l.2 .3"/>
<path d="M240.4 201.1v.5l.3 .1 .2-.1v-.5M240.4 201.1l.3-.2 .2 .2M240.6 202.8v1.4h-.4M241 204.1v.1M241.8 201v-.2h-.4v.9M242.9 200.8l.2 .9 .2-.6 .2 .6 .3-.9M244.7 201v-.2h-.5v.9M245.1 200.4h.1M245.1 200.8v.9M245.5 200.8h.5M245.7 200.4v1.3M246.4 200.8h.5"/>
<path d="M246.6 200.4v1.3M247.3 201.1v.4M247.3 201.1l.3-.2 .3 .2M247.3 201.5l.3 .2M247.6 201.7h.3M247.9 201.1v.2h-.6M248.9 201.1v.6M249 201.1l-.1-.2-.5-.1v.9M250 201.1v.5l.2 .1M250.2 201.7h.2M250.4 200.8l-.3 .1-.1 .2M250.9 201.1v.5l.3 .1 .2-.1v-.5"/>
<path d="M250.9 201.1l.3-.2 .2 .2M252.2 200.8h-.3v.9M252.2 200.8l.3 .3M252.5 201.1v.6M253 201.2l.4 .2M253.5 201.4v.3h-.5M253.5 200.9h-.5v.3M253.9 201.1v.4M254 201.1l.3-.2 .2 .2M254 201.5l.2 .2M254.2 201.7h.3M254.5 201.1v.2h-.6"/>
<path d="M255.3 200.8h-.3v.9M255.4 200.8l.2 .3M255.6 201.1v.6M256 200.8h.5M256.2 200.4v1.3M257.5 201.1v.3M257.5 201.1l.3-.2 .3 .2M258.1 201.1l-.1 .6h-.3l-.2-.3M258.6 200.8h.4M258.7 200.7v1M259 200.4l-.3 .3M260 200.7v.7"/>
<path d="M260 201.4l.2 .3h.4M260.6 200.4l-.4 .1-.2 .3M261.1 201.5l.2 .2M261.1 201.1v.4M261.1 201.1l.3-.2 .2 .2M261.3 201.7h.3M261.6 201.1v.2h-.5M262.1 200.4v1.2M262.1 201.6l.2 .1M262.7 200.4v1.2M262.7 201.6l.2 .1M263.3 201.7h.3"/>
<path d="M263.8 201.1v.4M263.9 201.1l-.1-.2-.5-.1v1.4M263.9 201.5l-.3 .2M264.3 200.4v1.2l.2 .1M264.9 201.5l.2 .2M264.9 201.1v.4M265 201.1l.2-.2 .3 .2M265.1 201.7h.4M265.5 201.1v.2h-.6M265.9 200.8l.6 .9M266.5 200.8l-.6 .9M267.5 201.1h.4a.36 .36 0 0 0 .4-.4 .36 .36 0 0 0-.4-.3h-.4v1.3"/>
<path d="M268.7 200.8h.5M268.9 200.4v1.3M269.6 200.8l.3 .9M270.2 200.8l-.4 1.4h-.2M271.3 200.4v1.3h.6M272.3 200.8h.4M272.4 200.4v1.3M273.2 201.1v.5l.2 .1M273.4 200.8h.4M273.4 200.8l-.2 .3M273.8 200.4v1.3h-.4M274.2 201.6v.1"/>
<path d="M275.2 201.7l.5-1.3 .4 1.3M275.4 201.3h.6M277.1 201.1v.6M277.2 201.1l-.2-.2-.5-.1v.9M277.6 200.8l.3 .9M278.2 200.8l-.5 1.4h-.1M279.2 201.1l.1 .5 .2 .1M279.5 201.7h.1M279.6 200.8l-.2 .1-.2 .2M280.1 201.1l.1 .5 .2 .1 .3-.1v-.5M280.1 201.1l.3-.2 .3 .2M281.1 201.7h.4"/>
<path d="M281.7 201.1v.4M281.8 201.1l-.2-.2-.5-.1v1.4M281.8 201.5l-.3 .2M282.2 200.8l.3 .9M282.8 200.8l-.5 1.4h-.1M283.8 201.1v.3M283.8 201.1l.3-.2 .3 .2M284.4 201.1l-.2 .6h-.2l-.2-.3M284.8 200.8h.5M285 200.7v1M285.3 200.4l-.3 .3M286.3 200.8h.5"/>
<path d="M286.5 200.4v1.3M287.2 200.8h.3M287.2 200.4v1.3M287.5 200.8l.3 .3M287.8 201.1v.6M288.2 200.4h.1M288.2 200.8v.9M288.7 201.2l.5 .2M289.2 201.4v.3h-.5M289.2 200.9h-.5l.1 .3"/>
</g>
<path d="M6.4 199.2l-5.4 9.3 1.6-.9zM6.4 199.2v1.8l-3.8 6.6zM6.4 199.2v1.8l5.4 7.5zM6.4 201l5.4 7.5-1.6-.9zM1 208.5h10.8l-1.6-.9zM1 208.5l1.6-.9h7.6z" fill="#f00" stroke="#f00" stroke-width=".21"/>
<text font-size="5.5" x="179.1" y="192.4">Cellplex Pty Ltd.</text>
<g font-size="5.3">
<text x="32.5" y="184.9">42</text>
<text x="66.7" y="184.9">21</text>
<text x="22.6" y="191.9">43</text>
<text x="57.9" y="191.9">33</text>
<text x="43.7" y="192.3">CARTON</text>
<text x="25.8" y="199.3" transform="rotate(-90 25.8 199.3)">21</text>
<text x="66.7" y="198.6">32</text>
</g>
<text font-size="4.9" x="3.2" y="199">BAG LABEL</text>
<text font-size="4.2" fill="#f00" x="5.3" y="206.8">5</text>
<g font-size="3.3">
<text x="10.2" y="17">DRAWING</text>
<text x="32.6" y="17">REV</text>
<text x="43.2" y="17">ECO</text>
<text x="62" y="17">DRAWN</text>
<text x="80.1" y="17">DATE</text>
<text x="94.5" y="17">SETUP DRAWING</text>
<text x="128.5" y="17">REV</text>
<text x="139.2" y="17">DESCRIPTION</text>
<text x="10.2" y="24.5">P_062010191</text>
<text x="10.2" y="28.3">P_062010191</text>
<text x="30.9" y="24.5">A</text>
<text x="30.9" y="28.3">B</text>
<text x="42" y="28.3">A00174</text>
<text x="42.2" y="24.5">A00059</text>
<text x="60.8" y="28.3">KB</text>
<text x="60.9" y="24.5">KB</text>
<text x="79.2" y="28.3">10/11/98</text>
<text x="81" y="24.5">7/08/98</text>
<text x="139.9" y="28.3">RAW MATERIAL CHANGE</text>
<text x="140.1" y="24.5">RE-DRAW ONTO ACAD LT</text>
<text x="10.2" y="32">P_062010191</text>
<text x="10.2" y="35.8">P_062010191</text>
<text x="30.9" y="32">C</text>
<text x="31.7" y="35.8">D</text>
<text x="42" y="32">A00209</text>
<text x="43" y="35.8">A00280</text>
<text x="60.8" y="32">KB</text>
<text x="61.8" y="35.8">KB</text>
<text x="79.2" y="32">11/01/99</text>
<text x="79.4" y="35.8">12/02/99</text>
<text x="139.9" y="32">BRING DRAWING UP TO CURRENT BUILD SPECIFICATIONS</text>
<text x="140.1" y="35.8">CHANGE OF RAW MATERIAL</text>
<text x="10.2" y="39.5">P_062010191</text>
<text x="31.7" y="39.5">E</text>
<text x="42.7" y="39.5">A00428</text>
<text x="61.4" y="39.5">KB</text>
<text x="81.5" y="39.5">3/05/99</text>
<text x="140.5" y="39.5">BRING DRAWING UP TO CURRENT BUILD SPECIFICATIONS</text>
<text x="10.2" y="43.3">P_023597000</text>
<text x="10.2" y="47">P_023597000</text>
<text x="31.7" y="43.3">A</text>
<text x="31.7" y="47">B</text>
<text x="42.9" y="47">A00793</text>
<text x="43" y="43.3">A00543</text>
<text x="61.6" y="47">KB</text>
<text x="61.8" y="43.3">KB</text>
<text x="80" y="47">22/07/99</text>
<text x="81.8" y="43.3">4/06/99</text>
<text x="140.7" y="47">CHANGE OF RAW MATERIAL</text>
<text x="140.9" y="43.3">CHANGE TO 023... NO &amp; CHANGE TO COBE CARDIOVASCULAR AUST</text>
<text x="10.2" y="50.7">P_023597000</text>
<text x="31.7" y="50.7">C</text>
<text x="42.9" y="50.7">A00860</text>
<text x="61.6" y="50.7">KB</text>
<text x="80" y="50.7">21/09/99</text>
<text x="140.7" y="50.7">CHANGE OF RAW MATERIAL</text>
<text x="10.2" y="54.5">P_023597001</text>
<text x="10.2" y="58.2">P_023597001</text>
<text x="31.7" y="54.5">A</text>
<text x="31.7" y="58.2">B</text>
<text x="42.9" y="58.2">A00968</text>
<text x="43" y="54.5">A00901</text>
<text x="61.6" y="58.2">KB</text>
<text x="61.8" y="54.5">KB</text>
<text x="80" y="58.2">28/10/99</text>
<text x="80.2" y="54.5">15/10/99</text>
<text x="140.7" y="58.2">BRING DRAWING UP TO CURRENT BUILD SPECS</text>
<text x="140.9" y="54.5">CHANGE AT CUSTOMER REQUEST</text>
<text x="10.2" y="62">P_023597001</text>
<text x="10.2" y="65.7">P_023597002</text>
<text x="31.7" y="62">C</text>
<text x="31.7" y="65.7">A</text>
<text x="42.9" y="62">A01008</text>
<text x="43" y="65.7">A01044</text>
<text x="61.6" y="62">KB</text>
<text x="61.8" y="65.7">KB</text>
<text x="80" y="62">14/12/99</text>
<text x="80.2" y="65.7">16/12/99</text>
<text x="140.7" y="62">CHANGE OF RAW MATERIAL</text>
<text x="140.9" y="65.7">CUSTOMER CHANGE TO SUIT NEW A/FILTER</text>
<text x="10.2" y="69.5">P_023597002</text>
<text x="31.7" y="69.5">B</text>
<text x="42" y="69.5">A01047</text>
<text x="61.6" y="69.5">KB</text>
<text x="80" y="69.5">14/02/00</text>
<text x="140.7" y="69.5">CHANGE OF RAW MATERIAL</text>
<text x="10.2" y="73.2">P_023597002</text>
<text x="10.2" y="76.9">P_023597003</text>
<text x="31.7" y="73.2">C</text>
<text x="31.7" y="76.9">A</text>
<text x="42" y="73.2">A01404</text>
<text x="42.2" y="76.9">A01503</text>
<text x="61.6" y="73.2">SOF</text>
<text x="61.8" y="76.9">KB</text>
<text x="79.8" y="73.2">05/06/00</text>
<text x="80.2" y="76.9">17/08/00</text>
<text x="140.5" y="73.2">ADD PAD TO PACKING INSTRUCTIONS</text>
<text x="140.9" y="76.9">CUSTOMER CHANGES</text>
<text x="10.2" y="80.7">P_023597003</text>
<text x="31.7" y="80.7">B</text>
<text x="42" y="80.7">A01529</text>
<text x="61.6" y="80.7">SOF</text>
<text x="79.8" y="80.7">28/08/00</text>
<text x="140.5" y="80.7">BRING DRAWING UP TO CURRENT BUILD SPECIFICATIONS</text>
<text x="10.2" y="84.5">P_023597004</text>
<text x="10.2" y="88.2">P_023597004</text>
<text x="31.7" y="84.5">A</text>
<text x="31.7" y="88.2">B</text>
<text x="42" y="88.2">A01531</text>
<text x="42.2" y="84.5">A01530</text>
<text x="61.6" y="88.2">JS</text>
<text x="61.8" y="84.5">JS</text>
<text x="80.2" y="88.2">29/09/00</text>
<text x="80.4" y="84.5">29/09/00</text>
<text x="140.9" y="88.2">BRING DRAWING UP TO CURRENT BUILD SPECIFICATIONS</text>
<text x="141.1" y="84.5">CUSTOMER CHANGES</text>
<text x="10.2" y="92">P_023597004</text>
<text x="10.2" y="95.7">P_023597005</text>
<text x="31.7" y="92">C</text>
<text x="31.7" y="95.7">A</text>
<text x="42" y="92">A01761</text>
<text x="42.2" y="95.7">A01835</text>
<text x="61.6" y="92">JS</text>
<text x="61.8" y="95.7">JS</text>
<text x="80.2" y="92">28/02/01</text>
<text x="80.4" y="95.7">19/04/01</text>
<text x="140.9" y="92">BRING DRAWING UP TO CURRENT BUILD SPECIFICATIONS</text>
<text x="141.1" y="95.7">CUSTOMER CHANGE, CHANGE OF LINE LENGH ON FILTER LINE</text>
<text x="10.2" y="99.5">P_023597005</text>
<text x="31.7" y="99.5">B</text>
<text x="42" y="99.5">A01859</text>
<text x="61.6" y="99.5">JS</text>
<text x="80.2" y="99.5">31/05/01</text>
<text x="140.9" y="99.5">BRING DRAWING UP TO CURRENT BUILD SPECIFICATIONS</text>
<text x="10.2" y="103.2">P_023597006</text>
<text x="10.2" y="107">P_023597006</text>
<text x="31.7" y="103.2">A</text>
<text x="31.7" y="107">B</text>
<text x="42" y="107">A02213</text>
<text x="42.2" y="103.2">A02167</text>
<text x="61.6" y="107">JS</text>
<text x="61.8" y="103.2">JS</text>
<text x="80.4" y="103.2">23/10/01</text>
<text x="81.8" y="107">8/11/01</text>
<text x="140.9" y="107">DELETE BUBBLEWRAP REPLACE WITH 40X40 WRAP, ADD INSTRUCTIONS FOR HEADER BAG</text>
<text x="141.1" y="103.2">CHANGE TO ETO STERILIZATION, CHANGE 663 BAG TO 420159000 HEADER BAG</text>
<text x="10.2" y="110.7">P_023597006</text>
<text x="31.7" y="110.7">C</text>
<text x="42" y="110.7">A02354</text>
<text x="61.6" y="110.7">JS</text>
<text x="80.2" y="110.7">13/02/02</text>
<text x="140.9" y="110.7">ADD RM264 ETO LABEL, AND ADD ALCOHOL CONNECTIONS TO JOSTRA FILTER RM169</text>
<text x="10.2" y="114.5">P_023597006</text>
<text x="10.2" y="118.2">P_023597006</text>
<text x="31.7" y="114.5">D</text>
<text x="31.7" y="118.2">E</text>
<text x="41.9" y="118.2">A02605</text>
<text x="43" y="114.5">A02556</text>
<text x="61.4" y="118.2">JS</text>
<text x="61.8" y="114.5">JS</text>
<text x="80" y="118.2">31/07/02</text>
<text x="82" y="114.5">9/07/02</text>
<text x="140.7" y="118.2">REPLACE WRAPPING FILTER IN RM692 (40X40 WRAP) TO 1/2 PIECE OF RM574 (BUBBLEWRAP)</text>
<text x="141.1" y="114.5">REPLACE ALL COBE CONNECTORS WITH DIDECO EQUIVALENT</text>
<text x="10.2" y="121.9">P_023597006</text>
<text x="10.3" y="125.7">P_023597006</text>
<text x="31.7" y="121.9">F</text>
<text x="31.8" y="125.7">G</text>
<text x="42.3" y="125.7">A02699</text>
<text x="42.5" y="121.9">A02680</text>
<text x="60.2" y="125.7">AB</text>
<text x="61.2" y="121.9">AB</text>
<text x="81.3" y="121.9">10/9/02</text>
<text x="81.9" y="125.7">8/10/02</text>
<text x="141.2" y="121.9">REPLACE 397000000 WITH 030706000 x 2</text>
<text x="10.2" y="129.4">P_023597007</text>
<text x="31.7" y="129.4">A</text>
<text x="42.2" y="129.4">A02729</text>
<text x="61.8" y="129.4">AB</text>
<text x="81.8" y="129.4">7/11/02</text>
<text x="141.7" y="129.4">CUTOMER CHANGE PLUS INCLUDE DIDECO COMPONENTS ECO A02687</text>
<text x="10.2" y="133.2">P_023597007</text>
<text x="31.7" y="133.2">B</text>
<text x="42" y="133.2">A04142</text>
<text x="60.8" y="133.2">KS</text>
<text x="82.1" y="133.2">25/03/04</text>
<text x="140.4" y="133.2">INTERNAL CHANGE DUE TO CUSTOMER COMPLAINT 118 PLUS LOGO CHANGE</text>
<text x="135.1" y="192.1">ECO : A04142</text>
<text x="135.1" y="199.4">DRG : P_023597007</text>
<text x="135.1" y="206.8">REV : B</text>
<text x="152.1" y="206.8">SHT:</text>
<text x="161.7" y="206.8">1 OF 3</text>
<text x="211.1" y="208.3">Cellplex Pty Ltd</text>
</g>
<text font-size="2.7" x="138.8" y="125.7">REPLACE RM233 WITH 887003060, RM562 WITH 887000019, RM360 WITH 887001029, RM 264 WITH 000006885</text>
</svg>
